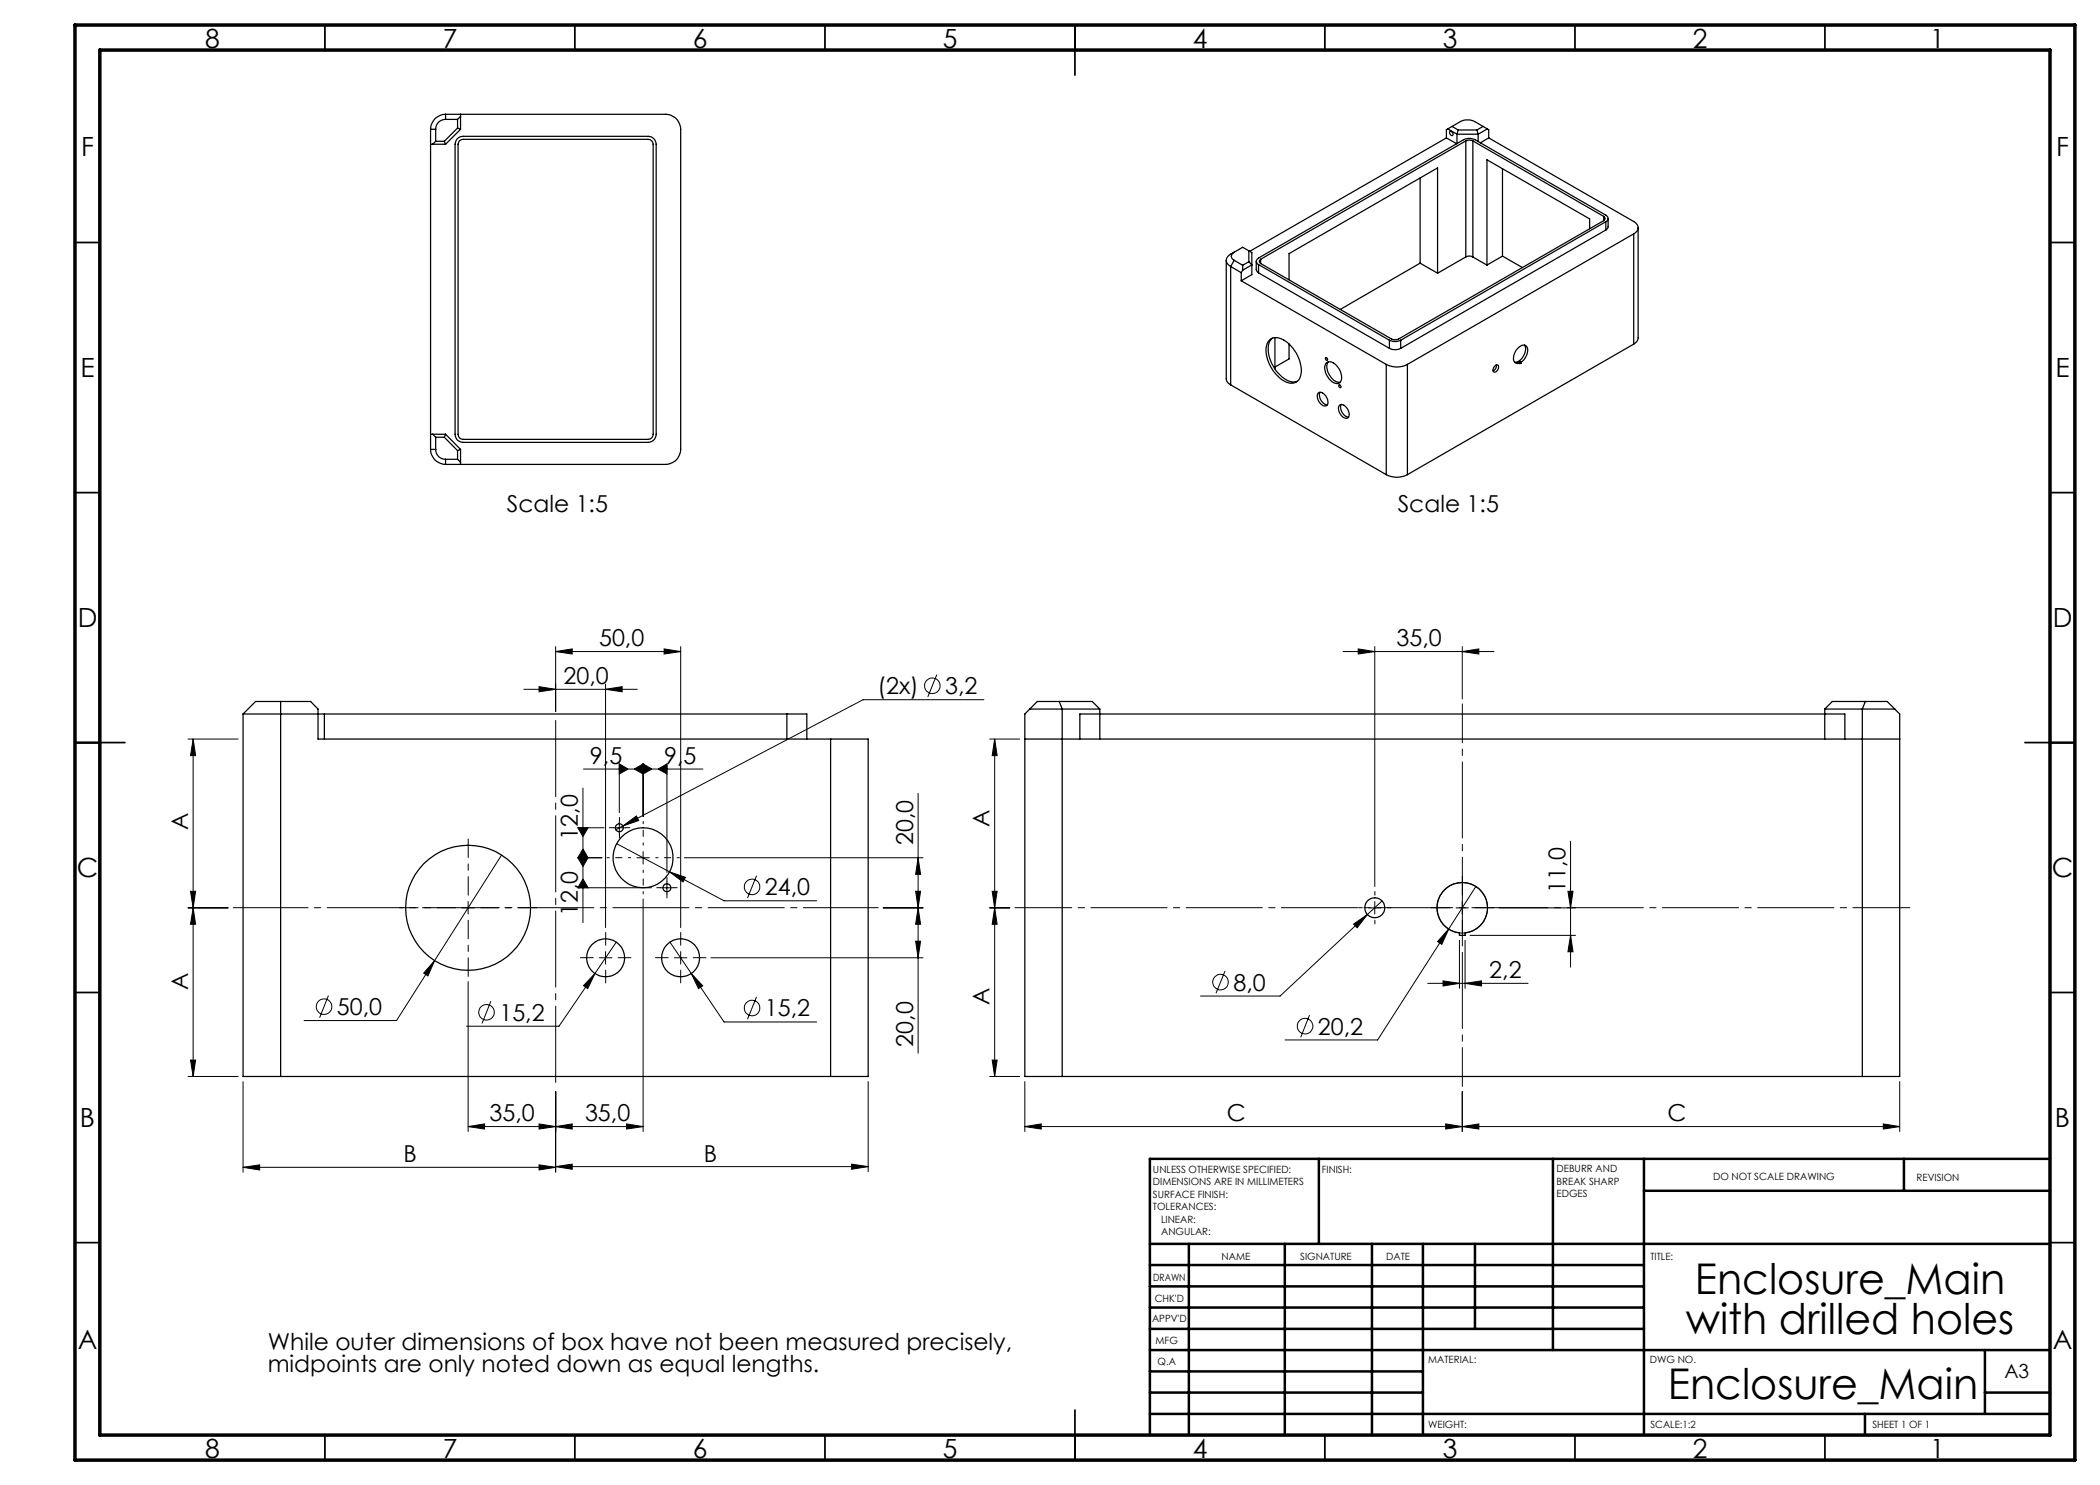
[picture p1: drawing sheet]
<svg xmlns="http://www.w3.org/2000/svg" width="420mm" height="297mm" viewBox="0 0 420 297" stroke-linecap="round" stroke-linejoin="round" font-family="sans-serif">
<g fill="none" stroke="#000" stroke-width=".2">
<path d="M104.8 137.9h22.7M107.8 137.3l3.3 .6-3.3 .5zM111.1 130.3l3.3-.5v1zM111.1 129.3v13M111.1 130.3h25M121.1 137.9l3.3-.6v1.1zM121.1 136.8v48.7M132.8 129.8l3.3 .5-3.3 .5zM136.1 129.3v56.2M187.4 134.9l-1.8 4.5M196.8 139.9h-24.2l-48 25.3M268.6 130.3h30.2"/>
<path d="M271.6 129.8l3.4 .5-3.4 .5zM275 129.3v48M292.5 130.3l3.3-.5v1zM292.5 129.3v10.5M37.6 147.8h10M38.6 147.8l.5 3.3h-1zM38.6 147.8v67.5M116.6 157.6v26.9M116.7 153.8h23.9M123.9 152.8l1.7 1-1.7 1zM123.9 152.8v9.7M126.9 153.8l1.7-1v2z"/>
<path d="M128.6 152.8l1.8 1-1.8 1zM128.6 152.8v10.5M131.6 153.8l1.8-1v2zM133.4 152.8v21.7M183.6 158.7v51.9M197.9 147.8h6M198.9 147.8v67.5M198.9 147.8l.5 3.3h-1zM38.1 178.3h1l-.5 3.3zM100.3 171l-21 33.1h-18.5M115.6 171.6h2l-1 1.7zM115.6 165.6h2l-1 1.7z"/>
<path d="M115.6 171.6h4.8M115.6 165.6h5.2M115.6 177.5h14.7M116.6 169.8l1 1.8h-2zM116.6 175.8l1 1.7h-2zM122.6 165.6h2.5M123.3 168.7l10.6 5.7M123.9 164.3v2.5M124.6 165.2l2.7-2 .4 .9zM124.6 165.2l-1.4 .7M127.4 171.6h2.5M128.6 179.8v46.5"/>
<path d="M128.6 170.3v2.5M132.1 177.5h2.5M133.4 176.3v2.5M133.9 174.4l3.2 1.1-.5 .9zM133.9 174.4l10.9 5.8h18.5M136.9 171.6h47.7M151.3 175.2l-1.8 4.4M183.1 178.3h1l-.5 3.3zM183.6 171.6l.5 3.3h-1zM198.4 178.3h1l-.5 3.3zM295.2 177.3l-19.7 30.7h-18.5M313.6 178.3h1l-.5 3.3z"/>
<path d="M314.1 168.2v25.2M37.6 181.6h8M38.6 181.6l.5 3.3h-1zM65.7 199.1l-1.8 4.4M86.9 192.1l-1.3 3.1-.9-.6zM92.4 181.6h2.5M93.6 196.3v30M93.6 180.3v2.5M119 194.7l-1.5 3-.8-.6zM119 194.7l-7.2 10.5h-18.5M119.9 191.6h2.5M121.1 190.3v2.5"/>
<path d="M123.3 188.4l-4.3 6.3M134 188.4l4.3 6.3M134.9 191.6h2.5M136.1 190.3v2.5M138.3 194.7l2.2 2.5-.8 .5zM138.3 194.7l6.5 9.7h18.5M142.2 191.6h42.4M151.3 199.4l-1.8 4.4M176.6 181.6h8M183.1 188.2h1l-.5 3.4zM183.6 181.6l.5 3.3h-1zM197.9 181.6h4.1"/>
<path d="M198.9 181.6l.5 3.3h-1zM245 194.2l-1.8 4.4M270.7 184.8l2.8-1.9-2.1 2.7zM273.5 182.9l-17.5 16.3h-15.9M273.7 181.6h2.5M275 180.3v2.5M276.4 180.2l-2.9 2.7M285.5 196.7h20.1M288.6 196.2l3.3 .5-3.3 .5zM289.7 185.8l-1.3 3.1-.9-.6zM291.2 181.6h2.5M291.9 188.1v9.6"/>
<path d="M292.5 180.3v2.5M293 196.7l3.3-.5v1zM293 188.1v9.6M294 187.1h21.1M299.8 181.6h15.3M314.1 187.1l.5 3.3h-1zM37.6 215.3h10M38.1 212h1l-.5 3.3zM48.6 216.3v18.2M98.2 200.2l-1.8 4.5M111.1 218.3v16.2M173.6 216.3v18"/>
<path d="M197.9 215.3h6M198.4 212h1l-.5 3.3zM205 216.3v10M261.9 203l-1.8 4.5M292.5 218.3v8M379.9 216.3v10M48.6 233.5l3.3-.5v1zM48.6 233.5h62.5M93.6 225.3l3.3-.5v1zM93.6 225.3h35M107.8 224.8l3.3 .5-3.3 .5zM107.8 233l3.3 .5-3.3 .5z"/>
<path d="M111.1 225.3l3.3-.5v1zM111.1 233.3l3.3-.5v1.1zM111.1 233.3h62.5M125.3 224.8l3.3 .5-3.3 .5zM170.3 232.8l3.3 .5-3.3 .6zM205 225.3l3.2-.5v1zM205 225.3h174.9M289.1 224.8l3.4 .5-3.4 .5zM292.5 225.3l3.3-.5v1zM376.7 224.8l3.2 .5-3.2 .5z"/>
<circle cx="186.5" cy="137.1" r="1.55"/>
<circle cx="150.4" cy="177.4" r="1.56"/>
<circle cx="244.1" cy="196.4" r="1.55"/>
<circle cx="292.5" cy="181.6" r="5.1"/>
<circle cx="64.8" cy="201.3" r="1.56"/>
<circle cx="97.3" cy="202.5" r="1.56"/>
<circle cx="150.4" cy="201.6" r="1.55"/>
<circle cx="261" cy="205.2" r="1.55"/>
</g>
<path d="M203 181.5h179" fill="none" stroke="#000" stroke-width=".2" stroke-dasharray="15.2 1.3 1.3 1.3" stroke-dashoffset="3.8"/>
<path d="M292.5 140.8v76.5" fill="none" stroke="#000" stroke-width=".2" stroke-dasharray="15.2 1.3 1.3 1.3" stroke-dashoffset="7.5"/>
<g fill="none" stroke="#000" stroke-width=".2" stroke-dasharray="15.2 1.3 1.3 1.3">
<path d="M122.6 165.5h-.8M123.9 164.3v-.8M123.9 166.8v.8M125.1 165.5h.8M132.1 177.5h-.8M133.4 176.3v-.8M133.4 178.8v.8M134.6 177.5h.8M275 179v-.7M292.5 179v-3.8M118.6 191.5h-2.5M121.1 189v-2.5"/>
<path d="M121.1 194v2.6M123.6 191.5h2.6M133.6 191.5h-2.5M136.1 189v-2.5M136.1 194v2.6M138.6 191.5h2.6M272.5 181.5h-.8M275 184v.8M277.5 181.5h.7M290 181.5h-3.8M292.5 184v3.8M295 181.5h3.8"/>
</g>
<path d="M46.6 181.5h129" fill="none" stroke="#000" stroke-width=".2" stroke-dasharray="15.2 1.3 1.3 1.3" stroke-dashoffset=".3"/>
<path d="M111.1 143.3v74" fill="none" stroke="#000" stroke-width=".2" stroke-dasharray="15.2 1.3 1.3 1.3" stroke-dashoffset="-.8"/>
<path d="M126.1 171.5h-4.7M128.6 169v-4.7M128.6 174v4.8M131.1 171.5h4.8" fill="none" stroke="#000" stroke-width=".2" stroke-dasharray="15.2 1.3 1.3 1.3" stroke-dashoffset="14.8"/>
<path d="M93.6 179v-11.2M91.1 181.5h-11.2M93.6 184v11.3M96.1 181.5h11.3" fill="none" stroke="#000" stroke-width=".2" stroke-dasharray="15.2 1.3 1.3 1.3" stroke-dashoffset="11.5"/>
<g fill="none" stroke="#000" stroke-width=".35">
<path d="M65 5v5M115 5v5M165 5v5M215 5v10M265 5v5M315 5v5M365 5v5M15 48.5h5M410 48.5h5M15 98.5h5M410 98.5h5M15 148.5h10"/>
<path d="M405 148.5h10M15 198.5h5M410 198.5h5M15 248.5h5M410 248.5h5M65 287v5M115 287v5M165 287v5M215 282v10M265 287v5M315 287v5M365 287v5"/>
</g>
<g fill="none" stroke="#000" stroke-width=".5">
<path d="M263.8 231.8v17M310.6 231.8v38.2M328.8 231.8v55.2M328.8 238.2h81.2M380.8 231.8v6.4M410 231.8h-180v55.2M230 248.8h180M230 257.3h98.8M230 253h98.8M237.8 248.8v38.2M257 248.8v38.2M274.4 248.8v38.2"/>
<path d="M284.6 248.8v38.2M295 248.8v17M230 265.8h98.8M230 261.5h98.8M230 278.5h54.6M230 274.3h54.6M230 270h180M397 278.5h13M397 270v12.8M230 282.8h180M373 282.8v4.2"/>
</g>
<path d="M15 5h400v287h-400zM20 10h390v277h-390z" fill="none" stroke="#000" stroke-width=".7"/>
<g fill="#000">
<path d="M289.7 185.8l-1.3 3.1-.9-.6z"/>
<path d="M121.1 137.9l3.3-.6v1.1zM107.8 137.3l3.3 .6-3.3 .5zM132.8 129.8l3.3 .5-3.3 .5zM111.1 130.3l3.3-.5v1z"/>
<path d="M271.6 129.8l3.4 .5-3.4 .5zM292.5 130.3l3.3-.5v1zM292.5 225.3l3.3-.5v1zM376.7 224.8l3.2 .5-3.2 .5zM288.6 196.2l3.3 .5-3.3 .5zM293 196.7l3.3-.5v1z"/>
<path d="M126.9 153.8l1.7 1v-2zM123.9 152.8v2l1.7-1zM131.6 153.8l1.8 1v-2zM128.6 152.8v2l1.8-1zM289.1 224.8l3.4 .5-3.4 .5zM205 225.3l3.2-.5v1z"/>
<path d="M115.6 171.6l1 1.7 1-1.7zM116.6 175.8l-1 1.7h2z"/>
<path d="M86.9 192.1l-2.2 2.5 .9 .6zM119 194.7l-2.3 2.4 .8 .6zM138.3 194.7l1.4 3 .8-.5zM133.9 174.4l2.7 2 .5-.9zM124.6 165.2l3.1-1.1-.4-.9zM270.7 184.8l.7 .8 2.1-2.7z"/>
<path d="M314.1 187.1l.5 3.3h-1zM313.6 178.3h1l-.5 3.3z"/>
<path d="M38.1 212h1l-.5 3.3zM38.6 181.6l.5 3.3h-1zM38.1 178.3h1l-.5 3.3zM38.6 147.8l.5 3.3h-1zM183.1 178.3h1l-.5 3.3zM183.6 171.6l.5 3.3h-1zM183.1 188.2h1l-.5 3.4zM183.6 181.6l.5 3.3h-1zM116.6 169.8l-1 1.8h2zM115.6 165.6l1 1.7 1-1.7z"/>
<path d="M198.4 212h1l-.5 3.3zM198.9 181.6l.5 3.3h-1zM198.4 178.3h1l-.5 3.3zM198.9 147.8l.5 3.3h-1z"/>
<path d="M93.6 225.3l3.3-.5v1zM107.8 224.8l3.3 .5-3.3 .5zM111.1 225.3l3.3-.5v1zM125.3 224.8l3.3 .5-3.3 .5zM48.6 233.5l3.3-.5v1zM107.8 233l3.3 .5-3.3 .5zM111.1 233.3l3.3-.5v1.1zM170.3 232.8l3.3 .5-3.3 .6z"/>
</g>
<g fill="none" stroke="#000" stroke-width=".25">
<path d="M86.1 28.9h3M86.1 25.9v64M86.1 25.9h1M87.1 28.3h1.8M87.1 28.3l-.6 .6M87.1 25.9v2.4M88.9 28.3l.2 .6M89.1 23.9a1.93 1.93 0 0 0-2 2M89.1 22.9a3 3 0 0 0-3 3M89.1 22.9h44a3 3 0 0 1 3 3v64a3 3 0 0 1-3 3h-44M89.1 22.9v1M89.1 23.9h2.4"/>
<path d="M91.5 27.7l.5-.3 .6-.1h37a1.63 1.63 0 0 1 1.6 1.6v58a1.63 1.63 0 0 1-1.6 1.6h-37a1.57 1.57 0 0 1-1.6-1.6v-58zM91.5 23.9v1.7M91.5 25.6l-2.6 2.7M91.5 25.6l.6 .3M91.9 28.1l.7-.2h37a1.02 1.02 0 0 1 1 1v58a1.02 1.02 0 0 1-1 1h-37a.97 .97 0 0 1-1-1v-58zM92.1 22.9v3M92.1 23.3l-.6 .6M92.1 25.9l-3 3M284 35.6v17M289.3 27.6l-39.4 22.7M289.3 27.6l2 1.1M289.6 25.8l2.5-1.5a3.3 3.3 0 0 1 2.8 0l2.6 1.5"/>
<path d="M289.6 25.8l1.8 1M289.6 25.8l-.3 .2v1.6M289.9 26.3a.49 .49 0 0 1 .6 .2 .49 .49 0 0 1-.1 .6l-.4-.3zM290.4 25.3l1.2 .7M291.4 26.8h4.2M291.4 26.8v1.9M291.6 26h3.8M291.6 26l-.2 .8M293.2 28.2a1.5 1.5 0 0 1 1.4 0M293.2 28.2l-41.1 23.7M293.2 28.2v23.2M294.6 28.2l26.1 15.1"/>
<path d="M294.6 28.2v23.2M295.4 26l.2 .8M295.6 26.8v1.5M296.6 25.3l-1.2 .7M297.5 25.8l-1.9 1M297.5 25.8l.2 .2v1.6M297.7 27.6l29 16.7a1.31 1.31 0 0 1 .9 1.2 1.31 1.31 0 0 1-.9 1.3M297.7 27.6l-1.6 1M300.5 33.8v17.4M245.3 52.1v23.6l.3 .8 .5 .5M246.1 53.3v23.7M246.1 53.3l2.1 1.2"/>
<path d="M246.8 50.4a.85 .85 0 0 0-.6 .9 .85 .85 0 0 0 .6 .8M246.8 50.4a1.86 1.86 0 0 0-1.5 1.9l.3 .5 .5 .5M246.8 52.1l-.7 1.2M246.8 52.1l1.7 1M248.2 56.2l29 16.7M248.2 54.5v1.7M248.5 53.1v.9M248.5 54l-.3 .5M249.8 50.2l.6 .3v4.4l-2.2 1.3M249.8 52.3l.6 .7-1.9 1M249.8 52.3l-1.3 .8M249.8 50.2l-1.3-.7-1.7 .9"/>
<path d="M249.8 50.2v2.1M251.2 52.3v1.6l.5 .7M251.7 54.6l26.2 15.1M251.7 52.9l26.2 15.1M251.7 52.9v1.7M252.1 51.9a.46 .46 0 0 0-.3 .4 .46 .46 0 0 0 .3 .4M252.1 51.9v.8M284 52.6l-15.9 9.3M284 52.6l3.5 2M287.5 54.6v-21l-29.7 17.1v5.2M293.2 51.4a1.5 1.5 0 0 1 1.4 0M293.2 51.4l-5.7 3.2"/>
<path d="M294.6 51.4l2.8 1.6M300.5 51.2l-3.1 1.8M300.5 51.2l4 2.3M317.9 45.8v-2l-20.5-11.8v21M320.7 43.3a.46 .46 0 0 1 .3 .4 .46 .46 0 0 1-.3 .4M320.7 44.1l-41 23.7-.5 .1-.9-.1-26.2-15.1M320.7 43.3v.8M321.2 44.3a.69 .69 0 0 0 .4-.6 .69 .69 0 0 0-.4-.7l-26.2-15.1a2.7 2.7 0 0 0-2.3 0l-41 23.7a.69 .69 0 0 0-.5 .7 .69 .69 0 0 0 .5 .6M321.2 46l-41.1 23.7M321.2 44.3l-41.1 23.7M321.2 44.3v1.7M321.6 43.7v1.6l-.1 .4-.3 .3"/>
<path d="M326.7 46.8l-45.2 26.1M326.7 46.8v22M327.6 45.5v22.1l-.3 .8-.6 .4M246.1 77l31.1 17.9M254 67.9a2.79 2.79 0 0 1 3.5 .6 7.1 7.1 0 0 1 2.6 6.8 2.04 2.04 0 0 1-3.3 .9 7.4 7.4 0 0 1-3.5-7l.2-.7zM254.5 67.6a3.5 3.5 0 0 0-.7 3.7 7.1 7.1 0 0 0 4.5 5.1l1.1-.1M255 67.5v6.3M257.8 68.8v3l-2.8 1.6M263.6 78.7a1.03 1.03 0 0 1 1.5 .5 1.5 1.5 0 0 1 .1 2 1.87 1.87 0 0 1-1.7-2.4zM264 78.5a1.93 1.93 0 0 0 1.5 2.5M265.1 71.6a.27 .27 0 0 1 .4 .1 .27 .27 0 0 1-.2 .4zM265.2 72.6a1.35 1.35 0 0 1 2 .4 3.1 3.1 0 0 1 .9 3.4 1.35 1.35 0 0 1-2-.3 2.96 2.96 0 0 1-.9-3.5z"/>
<path d="M265.7 72.4a2.98 2.98 0 0 0 1.1 3.7l.5 .3h.7M267.8 77a.29 .29 0 0 1 .4 .2 .29 .29 0 0 1-.2 .3l-.2-.2zM277.2 72.9a4.5 4.5 0 0 0 4.3 0M277.2 72.9v22M277.9 69.7a2.4 2.4 0 0 0 2.2 0M277.9 68a2.7 2.7 0 0 0 2.2 0M277.9 68v1.7M280.1 68v1.7M281.5 72.9v22M299 73.2a.43 .43 0 0 1 .6-.1 .43 .43 0 0 1 .1 .6 .69 .69 0 0 1-1 .6l-.1-.4zM299.3 73a1.26 1.26 0 0 1-.7 1.2M302.9 72.5l.6-.1 .5 .2"/>
<path d="M303.8 72.2l.5 .2M303.8 72.3l.5 .3M303.8 72.3l-.1 .1M303.8 72.2v.1M304.3 72.4a2.67 2.67 0 0 0 1.1-3 1.09 1.09 0 0 0-1.8 .2 2.37 2.37 0 0 0-.7 2.8l.3 .3 .8-.1M304.3 72.6l-.3 .1v-.1M304.3 72.4v.2M304.9 69a2.65 2.65 0 0 1-1.1 3.2M326.7 68.8l-45.2 26.1M86.1 89.9a3 3 0 0 0 3 3M86.1 86.9h3M86.1 89.9h1"/>
<path d="M86.5 86.9l.6 .6M87.1 89.9a1.93 1.93 0 0 0 2 2M87.1 87.5h1.8M87.1 87.5v2.4M88.9 87.5l2.6 2.6M89.1 86.9l-.2 .6M89.1 86.9l3 3M89.1 91.9v1M89.1 91.9h2.4M91.5 91.9l.6 .6M91.5 90.1v1.8M92.1 89.9l-.6 .2"/>
<path d="M92.1 89.9v3M267.9 81.1a1.04 1.04 0 0 1 1.5 .5 1.41 1.41 0 0 1 .1 2 1.89 1.89 0 0 1-1.6-2.5zM268.3 80.9a1.97 1.97 0 0 0 1.4 2.5M277.2 94.9a4.5 4.5 0 0 0 4.3 0M48.6 142.8h16.3M48.6 142.8v72.5h7.5M56.1 140.3h-5l-2.5 2.5M56.1 140.3v75M56.1 140.3h6l1.5 1.5v6h102.5M64.9 142.8h92.5M64.9 142.8v5M157.4 142.8h4v5"/>
<path d="M157.4 142.8v5M166.1 147.8h7.5v67.5h-7.5M166.1 147.8v67.5M205 147.8h174.9M206 141.8h14M211.8 140.3l.6 1.5v73.5M216 147.8v-5h153v5M220 141.8l-1.6-1.5h-10.9l-2.5 2.5v72.5h7.4M220 141.8v6M364.9 141.8l1.6-1.5h10.9l2.5 2.5v72.5h-7.4M364.9 141.8v6M364.9 141.8h14.1"/>
<path d="M373.1 140.3l-.6 1.5v73.5M289.1 177.7a5.1 5.1 0 0 1 8 1.8 5.1 5.1 0 0 1-4.1 7.1v.5h-1.1v-.5a5.1 5.1 0 0 1-4.3-3.6 5.1 5.1 0 0 1 1.5-5.3zM56.1 215.3h110M212.4 215.3h160.1"/>
<circle cx="123.9" cy="165.5" r=".81"/>
<circle cx="128.6" cy="171.6" r="6"/>
<circle cx="133.4" cy="177.6" r=".79"/>
<circle cx="93.6" cy="181.5" r="12.5"/>
<circle cx="121.1" cy="191.6" r="3.8"/>
<circle cx="136.1" cy="191.6" r="3.8"/>
<circle cx="275" cy="181.6" r="2.01"/>
</g>
<g font-size="8.5">
<text x="339" y="258.8">Enclosure_Main</text>
<text x="337.2" y="266.9">with drilled holes</text>
<text x="333.6" y="279.7">Enclosure_Main</text>
</g>
<g font-size="5.3">
<text x="41" y="9.5">8</text>
<text x="88.5" y="9.5">7</text>
<text x="138.5" y="9.5">6</text>
<text x="188.5" y="9.5">5</text>
<text x="238.5" y="9.5">4</text>
<text x="288.5" y="9.5">3</text>
<text x="338.5" y="9.5">2</text>
<text x="386" y="9.5">1</text>
<text x="16.2" y="31.2">F</text>
<text x="411.2" y="31.2">F</text>
<text x="16.1" y="75.5">E</text>
<text x="411.1" y="75.5">E</text>
<text x="15.5" y="125.5">D</text>
<text x="410.5" y="125.5">D</text>
<text x="15.4" y="175.5">C</text>
<text x="410.4" y="175.5">C</text>
<text x="16" y="225.5">B</text>
<text x="411" y="225.5">B</text>
<text x="15.5" y="269.7">A</text>
<text x="410.5" y="269.7">A</text>
<text x="41" y="291.5">8</text>
<text x="88.5" y="291.5">7</text>
<text x="138.5" y="291.5">6</text>
<text x="188.5" y="291.5">5</text>
<text x="238.5" y="291.5">4</text>
<text x="288.5" y="291.5">3</text>
<text x="338.5" y="291.5">2</text>
<text x="386" y="291.5">1</text>
</g>
<g font-size="4.7">
<text x="101.3" y="102.4">Scale 1:5</text>
<text x="279.5" y="102.4">Scale 1:5</text>
<text x="119.8" y="129.3">50,0</text>
<text x="279.3" y="129.3">35,0</text>
<text x="112.7" y="136.8">20,0</text>
<text x="175.5" y="138.8">(2x)</text>
<text x="189" y="138.8">3,2</text>
<text x="118" y="152.8">9,5</text>
<text x="132.9" y="152.8">9,5</text>
<text x="37.6" y="166" transform="rotate(-90 37.6 166)">A</text>
<text x="115.6" y="167.9" transform="rotate(-90 115.6 167.9)">12,0</text>
<text x="197.9" y="165.4" transform="rotate(-90 197.9 165.4)">A</text>
<text x="182.6" y="169" transform="rotate(-90 182.6 169)">20,0</text>
<text x="153" y="179.1">24,0</text>
<text x="313.1" y="178.6" transform="rotate(-90 313.1 178.6)">11,0</text>
<text x="115.6" y="183.2" transform="rotate(-90 115.6 183.2)">12,0</text>
<text x="297.9" y="195.6">2,2</text>
<text x="37.6" y="198.1" transform="rotate(-90 37.6 198.1)">A</text>
<text x="67.4" y="203">50,0</text>
<text x="153" y="203.3">15,2</text>
<text x="197.9" y="200.9" transform="rotate(-90 197.9 200.9)">A</text>
<text x="246.7" y="198.1">8,0</text>
<text x="99.9" y="204.2">15,2</text>
<text x="182.6" y="209.3" transform="rotate(-90 182.6 209.3)">20,0</text>
<text x="263.6" y="206.9">20,2</text>
<text x="97.9" y="224.3">35,0</text>
<text x="117" y="224.3">35,0</text>
<text x="245.4" y="224.3">C</text>
<text x="333.5" y="224.3">C</text>
<text x="80.7" y="232.4">B</text>
<text x="140.7" y="232.3">B</text>
<text x="53.6" y="270">While outer dimensions of box have not been measured precisely,</text>
<text x="53.6" y="274.5">midpoints are only noted down as equal lengths.</text>
</g>
<text font-size="3.9" x="400.9" y="275.5">A3</text>
<g font-size="2">
<text x="230.6" y="234.6">UNLESS OTHERWISE SPECIFIED:</text>
<text x="230.6" y="237.1">DIMENSIONS ARE IN MILLIMETERS</text>
<text x="230.6" y="239.6">SURFACE FINISH:</text>
<text x="264.4" y="234.6">FINISH:</text>
<text x="311.3" y="234.5">DEBURR AND</text>
<text x="311.3" y="237">BREAK SHARP</text>
<text x="311.3" y="239.5">EDGES</text>
<text x="342.6" y="236">DO NOT SCALE DRAWING</text>
<text x="383.3" y="236.2">REVISION</text>
<text x="230.6" y="242.1">TOLERANCES:</text>
<text x="232.2" y="244.6">LINEAR:</text>
<text x="232.2" y="247.1">ANGULAR:</text>
<text x="244.3" y="252">NAME</text>
<text x="260" y="251.9">SIGNATURE</text>
<text x="277.2" y="251.9">DATE</text>
<text x="330.1" y="251.9">TITLE:</text>
<text x="230.6" y="256.1">DRAWN</text>
<text x="230.9" y="260.3">CHK'D</text>
<text x="230.4" y="264.4">APPV'D</text>
<text x="231.1" y="268.8">MFG</text>
<text x="231.5" y="273">Q.A</text>
<text x="285.6" y="272.5">MATERIAL:</text>
<text x="330" y="272.5">DWG NO.</text>
<text x="285.6" y="285.5">WEIGHT:</text>
<text x="330.1" y="285.6">SCALE:1:2</text>
<text x="374.5" y="285.6">SHEET 1 OF 1</text>
</g>
</svg>
